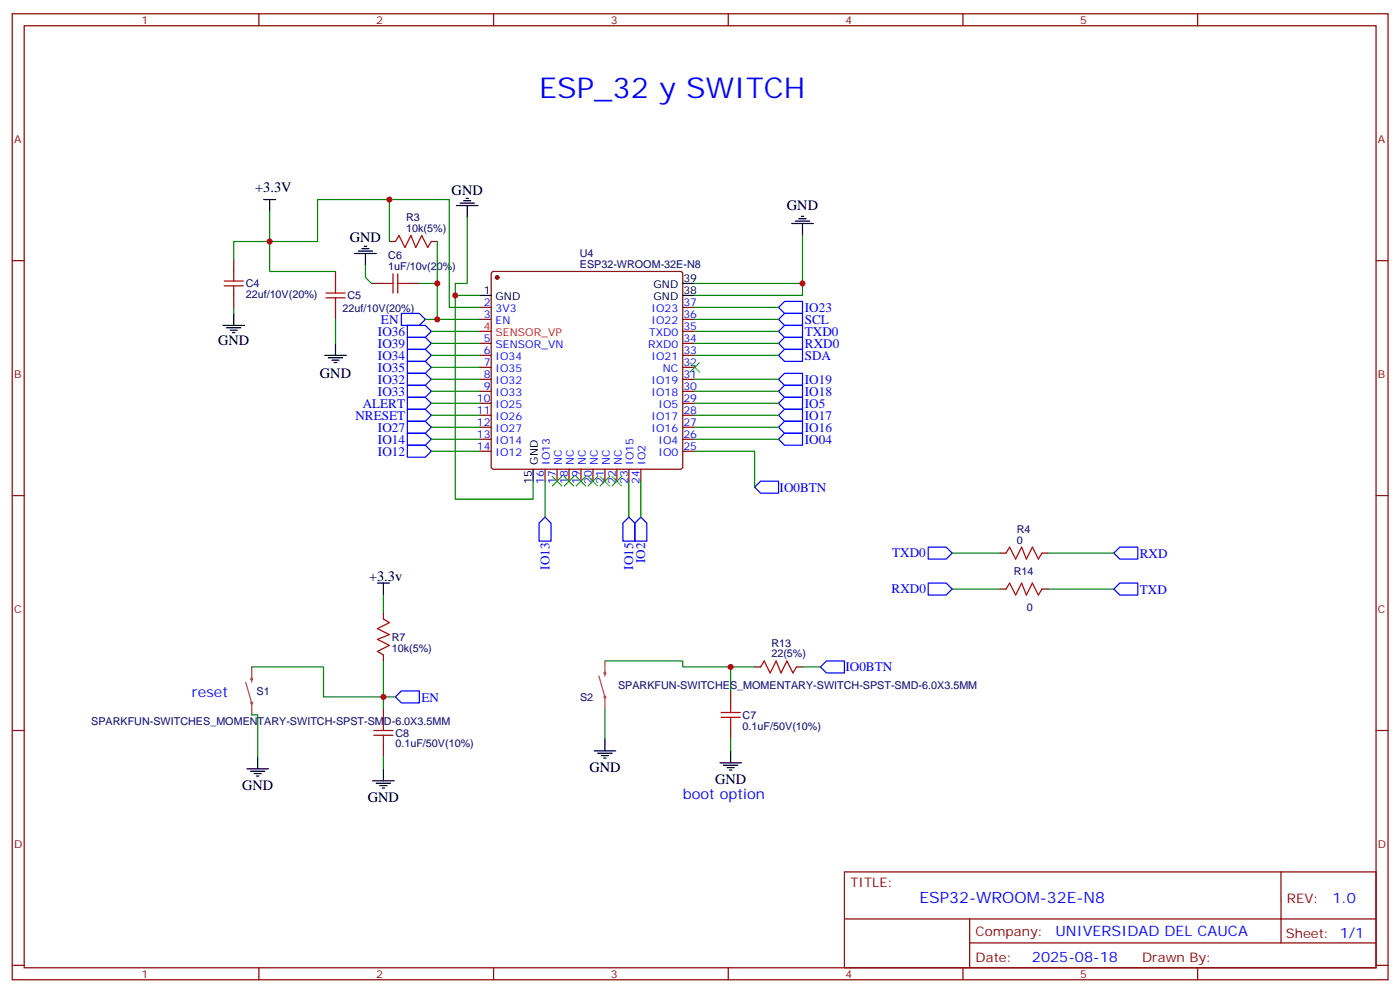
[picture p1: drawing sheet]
<svg xmlns="http://www.w3.org/2000/svg" width="412mm" height="292mm" viewBox="0 0 412 292" stroke-linecap="round" stroke-linejoin="round" font-family="sans-serif">
<g fill="none" stroke="#870000" stroke-width=".35">
<path d="M3.6 4.1h405.3v284.3h-405.3zM7.1 7.6h398.3v277.3h-398.3zM76.3 4.1v3.5M145.4 4.1v3.5M214.6 4.1v3.5M283.7 4.1v3.5M352.8 4.1v3.5M3.6 76.7h3.5M68.9 76.4v3.5M98.8 79.9v3.5M114.7 71.1h1.8M127.1 71.1h1.7"/>
<path d="M405.4 76.7h3.5M68.9 87v3.5M98.8 90.5v3.5M109.4 83.4h3.6M120 83.4h3.5M141.2 90.5h3.5M141.2 94h3.5M144.9 80.1l.5-.2h55l.5 .2 .3 .5v56.8l-.3 .5-.5 .2h-55l-.5-.2-.2-.5v-56.8zM201.2 90.5h3.5M201.2 94h3.5M201.2 97.5h3.5M141.2 101.1h3.5"/>
<path d="M141.2 104.6h3.5M141.2 108.1h3.5M141.2 111.7h3.5M141.2 115.2h3.5M141.2 118.7h3.5M201.2 101.1h3.5M201.2 104.6h3.5M201.2 108.1h3.5M201.2 111.7h3.5M201.2 115.2h3.5M201.2 118.7h3.5M141.2 122.2h3.5"/>
<path d="M141.2 125.8h3.5M141.2 129.3h3.5M141.2 132.8h3.5M160.6 138.1v3.5M164.1 138.1v3.5M167.6 138.1v3.5M171.2 138.1v3.5M174.7 138.1v3.5M178.2 138.1v3.5M181.8 138.1v3.5M185.3 138.1v3.5M188.8 138.1v3.5"/>
<path d="M201.2 122.2h3.5M201.2 125.8h3.5M201.2 129.3h3.5M201.2 132.8h3.5M3.6 145.9h3.5M405.4 145.9h3.5M294.6 162.8h1.8M294.6 173.4h1.8M307 162.8h1.8M307 173.4h1.8M113 180.4v1.8M113 192.8v1.8"/>
<path d="M222.3 196.3h1.8M234.7 196.3h1.7M3.6 215h3.5M113 208.7v3.5M113 219.3v3.5M215.3 203.4v3.5M215.3 214v3.5M405.4 215h3.5M248.8 256.6h156.6v28.3h-156.6zM377.4 256.7v20.8M248.8 270.5h156.5M285.7 277.5h119.6"/>
<path d="M285.7 270.5v14.1M3.6 284.2h3.5M76.3 284.9v3.5M145.4 284.9v3.5M214.6 284.9v3.5M283.7 284.9v3.5M352.8 284.9v3.5M405.4 284.2h3.5"/>
</g>
<circle cx="146.5" cy="81.7" r=".53" fill="#870000" stroke="#870000" stroke-width=".35"/>
<g fill="none" stroke="#000" stroke-width=".35">
<path d="M77.7 58.7h3.5M79.4 58.7v3.6M135.5 59.8h4.3M136.6 59.1h2.1M137.3 58.4h.7M104.5 74.6h6.3M105.6 73.9h4.2M106.6 73.2h2.1M107.3 72.5h.7M107.7 74.6v3.5M134.5 60.5h6.3M137.7 60.5v3.5"/>
<path d="M233.3 65.8h6.3M234.3 65.1h4.2M235.4 64.4h2.1M236.1 63.7h.7M236.4 65.8v3.5M65.7 95.8h6.3M66.7 96.5h4.3M67.8 97.2h2.1M68.5 97.9h.7M68.9 92.3v3.5M141.2 87h3.5M201.2 87h3.5"/>
<path d="M201.2 83.4h3.5M95.7 104.6h6.3M96.7 105.3h4.3M97.8 106h2.1M98.5 106.7h.7M98.8 101.1v3.5M157.1 138.1v3.5M111.2 171.6h3.5M113 171.6v3.6M178.2 217.5v3.5M72.7 226.3h6.4M73.8 227h4.2"/>
<path d="M74.9 227.7h2.1M75.6 228.4h.7M75.9 222.8v3.5M109.8 229.8h6.3M110.8 230.5h4.3M111.9 231.2h2.1M112.6 232h.7M113 226.3v3.5M175 221h6.4M176.1 221.7h4.2M177.2 222.4h2.1M177.9 223.1h.7"/>
<path d="M212.1 224.5h6.3M213.1 225.2h4.3M214.2 226h2.1M214.9 226.7h.7M215.3 221v3.5"/>
</g>
<path d="M141.2 97.5h3.5" fill="none" stroke="#f00" stroke-width=".35"/>
<g fill="none" stroke="#00f" stroke-width=".35">
<path d="M118.3 92.3h5.2l1.8 1.7-1.8 1.8h-5.2zM120 95.8h5.3l1.8 1.7-1.8 1.8h-5.3zM120 99.3h5.3l1.8 1.8-1.8 1.7h-5.3zM229.4 90.5l1.7-1.8h5.3v3.6h-5.3zM229.4 94l1.7-1.7h5.3v3.5h-5.3zM229.4 97.5l1.7-1.7h5.3v3.5h-5.3zM120 116.9h5.3l1.8 1.8-1.8 1.8h-5.3zM120 102.8h5.3l1.8 1.8-1.8 1.8h-5.3zM120 106.4h5.3l1.8 1.7-1.8 1.8h-5.3zM120 109.9h5.3l1.8 1.8-1.8 1.7h-5.3zM120 113.4h5.3l1.8 1.8-1.8 1.7h-5.3zM229.4 104.6l1.7-1.8h5.3v3.6h-5.3z"/>
<path d="M229.4 111.7l1.7-1.8h5.3v3.5h-5.3zM229.4 115.2l1.7-1.8h5.3v3.5h-5.3zM229.4 118.7l1.7-1.8h5.3v3.6h-5.3zM229.4 101.1l1.7-1.8h5.3v3.5h-5.3zM120 131.1h5.3l1.8 1.7-1.8 1.8h-5.3zM120 127.5h5.3l1.8 1.8-1.8 1.8h-5.3zM120 124h5.3l1.8 1.8-1.8 1.7h-5.3zM120 120.5h5.3l1.8 1.7-1.8 1.8h-5.3zM229.4 122.2l1.7-1.7h5.3v3.5h-5.3zM229.4 129.3l1.7-1.8h5.3v3.6h-5.3zM229.4 125.8l1.7-1.8h5.3v3.5h-5.3zM160.6 152.2l1.7 1.8v5.3h-3.5v-5.3z"/>
<path d="M185.3 152.2l1.7 1.8v5.3h-3.5v-5.3zM188.8 152.2l1.8 1.8v5.3h-3.6v-5.3zM222.3 143.4l1.8-1.8h5.3v3.6h-5.3zM273.5 161h5.3l1.7 1.8-1.7 1.8h-5.3zM273.5 171.6h5.3l1.7 1.8-1.7 1.8h-5.3zM328.2 162.8l1.7-1.8h5.3v3.6h-5.3zM328.2 173.4l1.7-1.8h5.3v3.6h-5.3zM241.7 196.3l1.8-1.7h5.3v3.5h-5.3zM118.3 203.4h5.2v3.5h-5.2l-1.8-1.8z"/>
</g>
<g fill="none" stroke="#a10000" stroke-width=".35">
<path d="M68.9 79.9v2.8M116.5 71.1l1-1.8 1.8 3.5 1.8-3.5 1.4 3.5 1.7-3.5 1.8 3.5 1.1-1.7M66 84.1h5.7M66 82.7h5.7M68.9 84.1v2.9M96 87.7h5.7M96 86.3h5.7M98.8 83.4v2.9M98.8 87.7v2.8M113 83.4h2.8M115.8 80.6v5.7M117.2 83.4h2.8"/>
<path d="M117.2 80.6v5.7M296.4 162.8l1.1-1.8 1.7 3.6 1.8-3.6 1.4 3.6 1.8-3.6 1.7 3.6 1.1-1.8M296.4 173.4l1.1-1.8 1.7 3.6 1.8-3.6 1.4 3.6 1.8-3.6 1.7 3.6 1.1-1.8M113 182.2l1.7 1.1-3.5 1.7 3.5 1.8-3.5 1.4 3.5 1.8-3.5 1.7 1.8 1.1M224.1 196.3l1-1.7 1.8 3.5 1.8-3.5 1.4 3.5 1.7-3.5 1.8 3.5 1.1-1.8M110.1 215h5.7M110.1 216.4h5.7M113 212.2v2.8M113 216.4v2.9M212.4 211.1h5.7M212.4 209.7h5.7M215.3 206.9v2.8"/>
<path d="M215.3 211.1v2.9"/>
</g>
<g fill="none" stroke="#008700" stroke-width=".35">
<path d="M114.7 58.7h17.7v31.8h8.8M79.4 62.3v17.6h19.4M107.7 78.1v3.6l1.7 1.7M114.7 71.1v-12.4h-21.1v12.4h-24.7v5.3M128.8 71.1v12.3h-5.3M137.7 64v19.4h-3.6v3.6M236.4 69.3v17.7h-31.7M68.9 90.5v1.8M98.8 94v7.1M125.3 94h15.9M127.1 97.5h14.1M128.8 83.4v10.6"/>
<path d="M141.2 87h-7.1v59.9h23v-5.3M204.7 83.4h31.7M204.7 90.5h24.7M204.7 94h24.7M204.7 97.5h24.7M127.1 104.6h14.1M127.1 111.7h14.1M127.1 115.2h14.1M127.1 118.7h14.1M127.1 101.1h14.1M127.1 108.1h14.1M204.7 104.6h24.7"/>
<path d="M204.7 111.7h24.7M204.7 115.2h24.7M204.7 118.7h24.7M204.7 101.1h24.7M127.1 122.2h14.1M127.1 129.3h14.1M127.1 132.8h14.1M127.1 125.8h14.1M204.7 132.8h17.6v10.6M204.7 122.2h24.7M204.7 129.3h24.7M204.7 125.8h24.7"/>
<path d="M160.6 141.6v10.6M185.3 141.6v10.6M188.8 141.6v10.6M113 175.2v5.2M280.5 173.4h14.1M280.5 162.8h14.1M308.8 173.4h19.4M308.8 162.8h19.4M74.2 196.3h21.1v8.8h17.7v3.6M113 194.6v10.5h3.5M178.2 194.6h23v1.7h21.1M215.3 196.3v7.1"/>
<path d="M236.4 196.3h5.3M74.2 210.4h1.7v12.4M178.2 208.7v8.8M215.3 217.5v3.5M113 222.8v3.5"/>
</g>
<g fill="none" stroke="#3c3" stroke-width=".35">
<path d="M203.3 106.7l2.8 2.8M206.1 106.7l-2.8 2.8M162.7 140.2l2.8 2.9M165.5 140.2l-2.8 2.9M166.2 140.2l2.9 2.9M169.1 140.2l-2.9 2.9M169.8 140.2l2.8 2.9M172.6 140.2l-2.8 2.9M173.3 140.2l2.8 2.9M176.1 140.2l-2.8 2.9M176.8 140.2l2.8 2.9M179.6 140.2l-2.8 2.9"/>
<path d="M180.3 140.2l2.9 2.9M183.2 140.2l-2.9 2.9"/>
</g>
<g fill="none" stroke="#a64a4a" stroke-width=".56">
<circle cx="74.1" cy="199.9" r=".18"/>
<circle cx="178.2" cy="198.1" r=".18"/>
<circle cx="74.1" cy="207" r=".18"/>
<circle cx="178.2" cy="205.2" r=".18"/>
</g>
<path d="M74.2 196.3v3.5M74.2 199.9v.9M176.5 199l1.7 6.2v3.5M178.2 194.6v3.4M178.2 198.1v.9M72.4 200.8l1.8 6.2v3.4" fill="none" stroke="#a64a4a" stroke-width=".35"/>
<g fill="#c00">
<circle cx="113" cy="205.1" r=".88"/>
<circle cx="236.4" cy="83.4" r=".88"/>
<circle cx="134.1" cy="87" r=".88"/>
<circle cx="128.8" cy="83.4" r=".88"/>
<circle cx="128.8" cy="94" r=".88"/>
<circle cx="114.7" cy="58.7" r=".88"/>
<circle cx="79.4" cy="71.1" r=".88"/>
<circle cx="215.3" cy="196.3" r=".88"/>
</g>
<text font-size="8.5" fill="#00f" x="158.8" y="28.8">ESP_32 y SWITCH</text>
<text font-size="4.6" fill="#00f" x="270.9" y="265.7">ESP32-WROOM-32E-N8</text>
<g font-size="4.2">
<text x="75.2" y="56.6">+3.3V</text>
<text x="133.1" y="57.4">GND</text>
<text x="231.8" y="61.9">GND</text>
<text x="103.1" y="71.3">GND</text>
<text x="64.3" y="101.4">GND</text>
<text x="94.3" y="111.4">GND</text>
<text x="108.7" y="170.9">+3.3v</text>
<text x="173.6" y="227.1">GND</text>
<text x="71.3" y="232.4">GND</text>
<text x="210.7" y="230.7">GND</text>
<text x="108.4" y="236">GND</text>
</g>
<g font-size="4.2" fill="#00f">
<text x="56.5" y="205.1">reset</text>
<text x="201.2" y="235.1">boot option</text>
<text x="392.6" y="265.9">1.0</text>
<text x="311" y="275.5">UNIVERSIDAD DEL CAUCA</text>
<text x="304" y="283.3">2025-08-18</text>
</g>
<g font-size="3.9" fill="#00f">
<text x="112.2" y="95.3">EN</text>
<text x="237.1" y="95.3">SCL</text>
<text x="237.1" y="91.8">IO23</text>
<text x="111.4" y="98.8">IO36</text>
<text x="237.1" y="98.8">TXD0</text>
<text x="111.4" y="102.3">IO39</text>
<text x="111.4" y="105.9">IO34</text>
<text x="237.1" y="105.9">SDA</text>
<text x="237.1" y="102.3">RXD0</text>
<text x="111.4" y="109.4">IO35</text>
<text x="111.4" y="112.9">IO32</text>
<text x="237.1" y="112.9">IO19</text>
<text x="106.9" y="120">ALERT</text>
<text x="111.4" y="116.4">IO33</text>
<text x="237.1" y="116.5">IO18</text>
<text x="237.1" y="120">IO5</text>
<text x="104.7" y="123.5">NRESET</text>
<text x="237.1" y="123.5">IO17</text>
<text x="111.4" y="130.6">IO14</text>
<text x="111.4" y="127">IO27</text>
<text x="237.1" y="130.6">IO04</text>
<text x="237.1" y="127">IO16</text>
<text x="111.4" y="134.1">IO12</text>
<text x="229.7" y="144.7">IO0BTN</text>
<text x="161.9" y="167.7" transform="rotate(-90 161.9 167.7)">IO13</text>
<text x="186.5" y="167.7" transform="rotate(-90 186.5 167.7)">IO15</text>
<text x="190.1" y="165.8" transform="rotate(-90 190.1 165.8)">IO2</text>
<text x="262.9" y="164.1">TXD0</text>
<text x="335.8" y="164.2">RXD</text>
<text x="262.7" y="174.7">RXD0</text>
<text x="335.8" y="174.7">TXD</text>
<text x="249.1" y="197.6">IO0BTN</text>
<text x="124.1" y="206.5">EN</text>
</g>
<g font-size="3.9" fill="#800">
<text x="250.5" y="261.2">TITLE:</text>
<text x="379.2" y="265.9">REV:</text>
<text x="287.5" y="275.4">Company:</text>
<text x="378.8" y="276">Sheet: 1/1</text>
<text x="287.5" y="283.1">Date:</text>
<text x="336.5" y="283.2">Drawn By:</text>
</g>
<g font-size="3.2" fill="#800">
<text x="41.7" y="7.1">1</text>
<text x="110.8" y="7.1">2</text>
<text x="180" y="7.1">3</text>
<text x="249.1" y="7.1">4</text>
<text x="318.3" y="7.1">5</text>
<text x="4.1" y="42.2">A</text>
<text x="405.9" y="42.2">A</text>
<text x="4.1" y="111.3">B</text>
<text x="405.9" y="111.3">B</text>
<text x="4.1" y="180.4">C</text>
<text x="405.9" y="180.4">C</text>
<text x="4.1" y="249.6">D</text>
<text x="405.9" y="249.6">D</text>
<text x="41.7" y="287.9">1</text>
<text x="110.8" y="287.9">2</text>
<text x="180" y="287.9">3</text>
<text x="249.1" y="287.9">4</text>
<text x="318.3" y="287.9">5</text>
</g>
<g font-size="3.2" fill="#000080">
<text x="119.7" y="65.1">R3</text>
<text x="119.7" y="68.3">10k(5%)</text>
<text x="114.4" y="76.4">C6</text>
<text x="170.8" y="75.7">U4</text>
<text x="114.4" y="79.6">1uF/10v(20%)</text>
<text x="170.8" y="78.8">ESP32-WROOM-32E-N8</text>
<text x="72.4" y="87.7">22uf/10V(20%)</text>
<text x="72.4" y="84.6">C4</text>
<text x="102.4" y="88.1">C5</text>
<text x="100.9" y="91.7">22uf/10V(20%)</text>
<text x="299.6" y="160">0</text>
<text x="299.6" y="156.8">R4</text>
<text x="298.7" y="169.2">R14</text>
<text x="302.5" y="179.8">0</text>
<text x="115.4" y="191.8">10k(5%)</text>
<text x="115.4" y="188.7">R7</text>
<text x="227.3" y="190.3">R13</text>
<text x="227.3" y="193.5">22(5%)</text>
<text x="182.1" y="202.7">SPARKFUN-SWITCHES_MOMENTARY-SWITCH-SPST-SMD-6.0X3.5MM</text>
<text x="75.6" y="204.5">S1</text>
<text x="170.9" y="206.3">S2</text>
<text x="26.9" y="213.3">SPARKFUN-SWITCHES_MOMENTARY-SWITCH-SPST-SMD-6.0X3.5MM</text>
<text x="218.8" y="214.7">0.1uF/50V(10%)</text>
<text x="218.8" y="211.6">C7</text>
<text x="116.5" y="220">0.1uF/50V(10%)</text>
<text x="116.5" y="216.9">C8</text>
</g>
<g font-size="3.2">
<text x="201.3" y="83.1">39</text>
<text x="142.5" y="86.6">1</text>
<text x="146" y="88.4">GND</text>
<text x="192.6" y="88.4">GND</text>
<text x="192.6" y="84.8">GND</text>
<text x="201.3" y="86.6">38</text>
<text x="158.5" y="136.8" transform="rotate(-90 158.5 136.8)">GND</text>
<text x="156.7" y="142.3" transform="rotate(-90 156.7 142.3)">15</text>
</g>
<g font-size="3.2" fill="#00f">
<text x="142.5" y="90.1">2</text>
<text x="142.5" y="93.7">3</text>
<text x="146" y="91.9">3V3</text>
<text x="146" y="95.4">EN</text>
<text x="192" y="95.4">IO22</text>
<text x="192" y="91.9">IO23</text>
<text x="201.3" y="93.7">36</text>
<text x="201.3" y="90.1">37</text>
<text x="142.5" y="100.7">5</text>
<text x="191.3" y="99">TXD0</text>
<text x="201.3" y="100.7">34</text>
<text x="201.3" y="97.2">35</text>
<text x="142.5" y="104.2">6</text>
<text x="142.5" y="107.8">7</text>
<text x="146" y="102.5">SENSOR_VN</text>
<text x="146" y="106">IO34</text>
<text x="191" y="102.5">RXD0</text>
<text x="192" y="106">IO21</text>
<text x="201.3" y="107.8">32</text>
<text x="201.3" y="104.2">33</text>
<text x="142.5" y="111.3">8</text>
<text x="146" y="109.5">IO35</text>
<text x="146" y="113.1">IO32</text>
<text x="192" y="113.1">IO19</text>
<text x="195.3" y="109.5">NC</text>
<text x="201.3" y="111.3">31</text>
<text x="140.5" y="118.4">10</text>
<text x="142.5" y="114.8">9</text>
<text x="146" y="116.6">IO33</text>
<text x="192" y="116.6">IO18</text>
<text x="201.3" y="118.4">29</text>
<text x="201.3" y="114.8">30</text>
<text x="140.5" y="121.9">11</text>
<text x="140.5" y="125.4">12</text>
<text x="146" y="120.1">IO25</text>
<text x="146" y="123.6">IO26</text>
<text x="192" y="123.6">IO17</text>
<text x="194" y="120.1">IO5</text>
<text x="201.3" y="125.4">27</text>
<text x="201.3" y="121.9">28</text>
<text x="140.5" y="128.9">13</text>
<text x="146" y="127.2">IO27</text>
<text x="146" y="130.7">IO14</text>
<text x="192" y="127.2">IO16</text>
<text x="194" y="130.7">IO4</text>
<text x="201.3" y="128.9">26</text>
<text x="140.5" y="132.5">14</text>
<text x="146" y="134.2">IO12</text>
<text x="162" y="136.8" transform="rotate(-90 162 136.8)">IO13</text>
<text x="165.5" y="136.8" transform="rotate(-90 165.5 136.8)">NC</text>
<text x="169.1" y="136.8" transform="rotate(-90 169.1 136.8)">NC</text>
<text x="172.6" y="136.8" transform="rotate(-90 172.6 136.8)">NC</text>
<text x="176.1" y="136.8" transform="rotate(-90 176.1 136.8)">NC</text>
<text x="179.6" y="136.8" transform="rotate(-90 179.6 136.8)">NC</text>
<text x="183.2" y="136.8" transform="rotate(-90 183.2 136.8)">NC</text>
<text x="186.7" y="136.8" transform="rotate(-90 186.7 136.8)">IO15</text>
<text x="190.2" y="136.8" transform="rotate(-90 190.2 136.8)">IO2</text>
<text x="194" y="134.2">IO0</text>
<text x="201.3" y="132.5">25</text>
<text x="160.2" y="142.3" transform="rotate(-90 160.2 142.3)">16</text>
<text x="163.8" y="142.3" transform="rotate(-90 163.8 142.3)">17</text>
<text x="167.3" y="142.3" transform="rotate(-90 167.3 142.3)">18</text>
<text x="170.8" y="142.3" transform="rotate(-90 170.8 142.3)">19</text>
<text x="174.3" y="142.3" transform="rotate(-90 174.3 142.3)">20</text>
<text x="177.9" y="142.3" transform="rotate(-90 177.9 142.3)">21</text>
<text x="181.4" y="142.3" transform="rotate(-90 181.4 142.3)">22</text>
<text x="184.9" y="142.3" transform="rotate(-90 184.9 142.3)">23</text>
<text x="188.5" y="142.3" transform="rotate(-90 188.5 142.3)">24</text>
</g>
<g font-size="3.2" fill="#f00">
<text x="142.5" y="97.2">4</text>
<text x="146" y="99">SENSOR_VP</text>
</g>
</svg>
